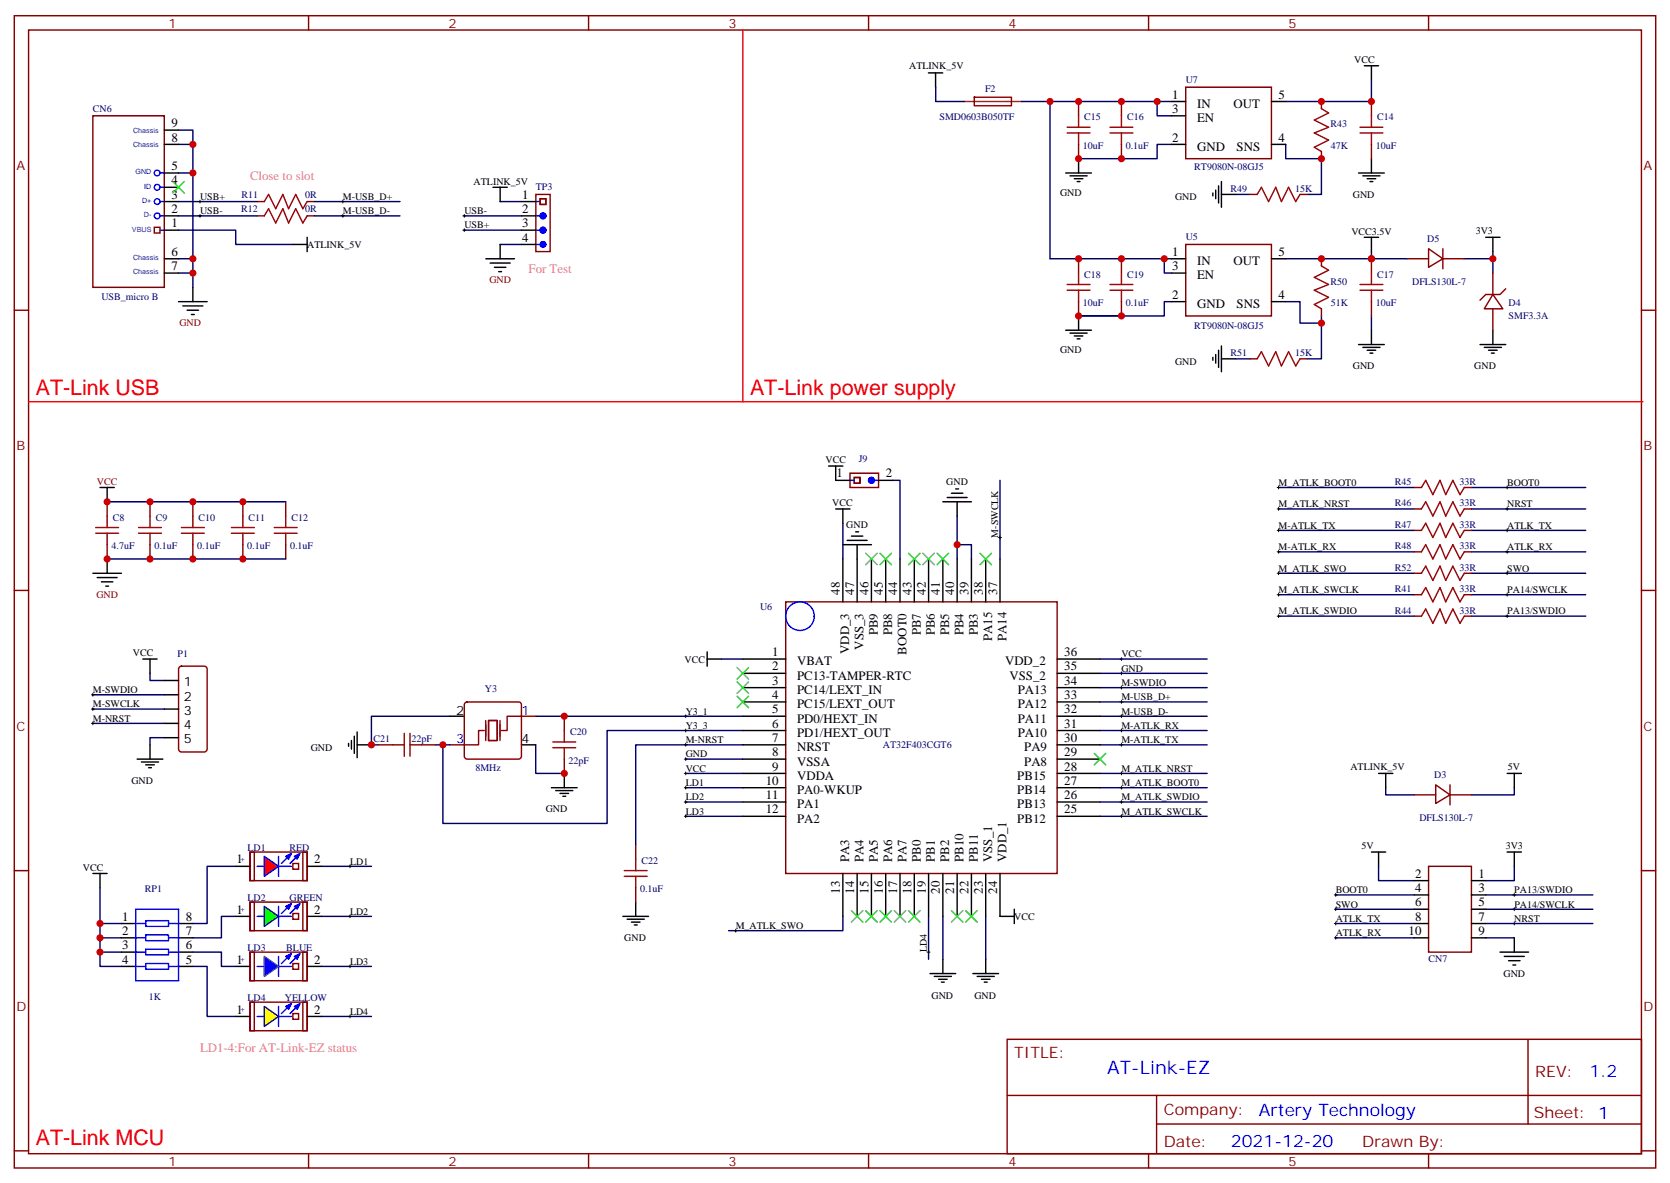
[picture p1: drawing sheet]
<svg xmlns="http://www.w3.org/2000/svg" width="412mm" height="292mm" viewBox="0 0 412 292" stroke-linecap="round" stroke-linejoin="round" font-family="sans-serif">
<g fill="none" stroke="#870000" stroke-width=".35">
<path d="M3.5 3.9h405.4v284.3h-405.4zM7.1 7.4h398.2v277.3h-398.2zM76.2 3.9v3.5M145.3 3.9v3.5M214.5 3.9v3.5M283.6 3.9v3.5M352.8 3.9v3.5M240.6 24h9.1l.1 2.1h-9.2zM266.3 25v3.6M266.3 35.6v3.6M276.9 25v3.6M276.9 35.6v3.6"/>
<path d="M326.3 25v1.8M326.3 37.4v1.8M338.7 25v3.6M338.7 35.6v3.6M63.5 53.3h1.8M63.5 49.7h1.8M75.8 53.3h1.8M75.8 49.7h1.8M308.7 48h1.7M321 48h1.8M3.5 76.6h3.6M266.3 63.9v3.5"/>
<path d="M266.3 74.4v3.6M276.9 63.9v3.5M276.9 74.4v3.6M326.3 63.9v1.7M326.3 76.2v1.8M338.7 63.9v3.5M338.7 74.4v3.6M347.5 63.9h5.3M352.8 61.4l3.5 2.5-3.5 2.1zM356.3 63.9h5.3M356.3 61.4v4.9M368.7 72.7l2.4 3.5h-4.6z"/>
<path d="M368.7 67.4v5.3M368.7 76.2v5.3M371.8 71.3l-1.4 1.4h-3.5l-1.4 1.4M405.3 76.6h3.6M308.7 88.5h1.7M321 88.5h1.8M26.5 123.8v3.6M26.5 134.4v3.5M37 123.8v3.6M37 134.4v3.5M47.6 123.8v3.6M47.6 134.4v3.5"/>
<path d="M60 123.8v3.6M60 134.4v3.5M70.6 123.8v3.6M70.6 134.4v3.5M349.2 136.2h1.8M349.2 130.9h1.8M349.2 125.6h1.8M349.2 120.3h1.8M361.6 136.2h1.8M361.6 130.9h1.8M361.6 125.6h1.8M361.6 120.3h1.8"/>
<path d="M3.5 145.7h3.6M349.2 152h1.8M349.2 146.8h1.8M349.2 141.5h1.8M361.6 152h1.8M361.6 146.8h1.8M361.6 141.5h1.8M405.3 145.7h3.6M44.3 164.6l.5-.2h5.6a.71 .71 0 0 1 .8 .7v19.8a.76 .76 0 0 1-.8 .7h-5.6a.76 .76 0 0 1-.7-.7v-19.8zM114.9 173.4l.5-.2h12.7a.71 .71 0 0 1 .7 .7v12.7a.76 .76 0 0 1-.7 .7h-12.7a.76 .76 0 0 1-.7-.7v-12.7zM128.8 176.7h3.5M139.3 176.7v3.6"/>
<path d="M93.5 183.8h3.5M104.1 183.8h3.5M111.1 183.8h3.6M139.3 187.3v3.6M349.2 196.1h5.3M354.5 193.7l3.6 2.4-3.6 2.2zM358.1 196.1h5.3M358.1 193.7v4.9M3.5 214.8h3.6M157 208.5v3.5M157 219.1v3.5M405.3 214.8h3.6"/>
<path d="M248.7 256.5h156.6v28.2h-156.6zM377.3 256.5v20.9M248.7 270.3h156.5M285.6 277.4h119.6M285.6 270.3v14.1M3.5 284h3.6M76.2 284.7v3.5M145.3 284.7v3.5M214.5 284.7v3.5M283.6 284.7v3.5M352.8 284.7v3.5M405.3 284h3.6"/>
</g>
<g fill="none" stroke="#006" stroke-width=".35">
<path d="M338.7 19.8v5.2h-21.2M44.1 35.6h3.5M44.1 32.1h3.5v38.8M231.1 21.5v3.5h7M252.2 25h7.1M285.8 25v3.6h3.5M289.3 25h-30v38.9h30M289.3 35.6h-3.5v3.6h-19.5M317.5 35.6v3.6h8.8v8.8h-3.5M44.1 56.8h14.1v3.5h14.1M44.1 53.3h19.4M44.1 49.7h19.4"/>
<path d="M44.1 42.7h3.5M77.6 53.3h21.2M77.6 49.7h21.2M114.7 56.8h14.1M114.7 53.3h14.1M123.5 49.7h5.3M305.2 48h3.5M44.1 63.9h3.5M44.1 67.4h3.5M123.5 60.3h5.3M287.5 63.9v3.5h1.8M289.3 74.4h-1.8v3.6h-21.2h10.6"/>
<path d="M317.5 74.4h3.5v5.3h5.3v-1.7M317.5 63.9h30M326.3 79.7v8.8h-3.5M338.7 62.1v1.8M338.7 78v3.5M361.6 63.9h7.1v3.5M368.7 62.1v1.8M305.2 88.5h3.5M220.5 118.5h1.7v19.4M246.9 118.5v19.4M26.5 137.9h44.1M26.5 123.8h44.1"/>
<path d="M208.1 129.1v8.8M236.4 134.4h3.5v3.5M236.4 127.4v10.5M315.7 136.2h33.5M315.7 130.9h33.5M315.7 125.6h33.5M315.7 120.3h33.5M363.4 136.2h28.2M363.4 130.9h28.2M363.4 125.6h28.2M363.4 120.3h28.2M315.7 152h33.5"/>
<path d="M315.7 146.8h33.5M315.7 141.5h33.5M363.4 152h28.2M363.4 146.8h28.2M363.4 141.5h28.2M22.9 178.5h17.7M22.9 175h17.7M22.9 171.4h17.7M37 166.2v1.7h3.6M111.1 176.7h-19.4v7.1h1.8M132.3 176.7h51.1M178.2 162.6h5.2"/>
<path d="M271.6 162.6h26.5M271.6 166.2h26.5M271.6 176.7h26.5M271.6 173.2h26.5M271.6 169.7h26.5M40.6 182h-3.6v1.8M132.3 183.8v7.1h7M169.3 197.9h14.1M169.3 194.4h14.1M169.3 190.9h14.1M169.3 187.3h14.1M183.4 180.3h-33.5v22.9h-40.5v-19.4"/>
<path d="M183.4 183.8h-26.4v24.7M271.6 183.8h26.5M271.6 180.3h26.5M271.6 197.9h26.5M271.6 194.4h26.5M271.6 190.9h26.5M342.2 194.4v1.7h7M373.9 194.4v1.7h-10.5M24.7 219.1v19.4h5.3M58.2 213.8h-7v14.1h-3.6M79.4 213.8h12.3M169.3 201.4h14.1"/>
<path d="M271.6 201.4h26.5M340.4 213.8v3.5h8.8M373.9 213.8v3.5h-7M24.7 231.4h5.3M24.7 227.9h5.3M24.7 234.9h5.3M47.6 238.5h3.6v12.3h7M47.6 234.9h7.1v3.6h3.5M58.2 226.1h-3.5v5.3h-7.1M79.4 238.5h12.3M79.4 226.1h12.3M208.1 226.1v3.6h-28.2"/>
<path d="M229.3 226.1v10.6M232.8 226.1v10.6M243.4 226.1v10.6M329.8 231.4h19.4M329.8 227.9h19.4M329.8 224.4h19.4M329.8 220.8h19.4M366.9 231.4h7M366.9 227.9h26.4M366.9 224.4h26.4M366.9 220.8h26.4M79.4 250.8h12.3"/>
</g>
<g fill="none" stroke="#000" stroke-width=".35">
<path d="M229.3 18h3.5M231 18v3.5M336.9 16.2h3.5M338.7 16.2v3.6M266.3 39.2v3.5M338.7 39.2v3.5M75.8 58.6v3.5M121.7 46.2h3.6M123.5 46.2v3.5M263.2 42.7h6.3M264.2 43.4h4.3M265.3 44.1h2.1"/>
<path d="M266 44.8h.7M299.5 47.6v.7M300.2 46.9v2.1M300.9 45.9v4.2M301.6 44.8v6.4M301.6 48h3.6M335.5 42.7h6.3M336.5 43.4h4.3M336.9 58.6h3.5M337.6 44.1h2.1M338.3 44.8h.7M338.7 58.6v3.5"/>
<path d="M366.9 58.6h3.5M368.7 58.6v3.5M44.1 74.4h7.1M45.2 75.5h4.9M46.2 76.6h2.8M47.3 77.6h.7M47.6 70.9v3.5M72.3 60.3h3.5M120 63.9h7M121 64.9h5M122.1 66h2.8M123.2 67h.7"/>
<path d="M123.5 60.3v3.6M266.3 78v3.5M263.2 81.5h6.3M264.2 82.2h4.3M265.3 82.9h2.1M266 83.6h.7M299.5 88.2v.7M300.2 87.5v2.1M300.9 86.4v4.3M301.6 88.5h3.6M301.6 85.4v6.3M335.5 85h6.3"/>
<path d="M336.5 85.7h4.3M337.6 86.4h2.1M338.3 87.1h.7M338.7 81.5v3.5M365.5 85h6.3M366.5 85.7h4.3M367.6 86.4h2.1M368.3 87.1h.7M368.7 81.5v3.5M204.6 115h3.5M206.4 115v3.5h3.5M217 118.5h3.5"/>
<path d="M24.7 120.3h3.5M26.5 120.3v3.5M26.5 137.9v3.6M232.8 123.8h7.1M233.9 122.8h4.9M234.9 121.7h2.9M236 120.6h.7M236.4 123.8v3.6M22.9 141.5h7.1M24 142.5h4.9M25 143.6h2.9M26.1 144.6h.7"/>
<path d="M35.3 162.6h3.5M37 162.6v3.6M40.6 167.9h3.5M40.6 171.4h3.5M40.6 175h3.5M40.6 178.5h3.5M111.1 176.7h3.6M33.9 187.3h6.3M34.9 188h4.3M36 188.7h2.1M36.7 189.4h.7M37 183.8v3.5"/>
<path d="M40.6 182h3.5M86.1 183.4v.7M86.8 182.7v2.2M87.5 181.7v4.2M88.2 183.8h3.5M88.2 180.6v6.4M128.8 183.8h3.5M136.2 194.4h6.3M137.2 195.1h4.3M138.3 195.8h2.1M139 196.5h.7M139.3 190.9v3.5"/>
<path d="M340.4 190.9h3.6M342.2 190.9v3.5M372.2 190.9h3.5M373.9 190.9v3.5M22.9 215.5h3.6M24.7 215.5v3.6M338.7 210.3h3.5M340.4 210.3v3.5M372.2 210.3h3.5M373.9 210.3v3.5M30 227.9h3.5M30 231.4h3.5"/>
<path d="M30 234.9h3.5M30 238.5h3.5M44.1 227.9h3.5M44.1 231.4h3.5M44.1 234.9h3.5M44.1 238.5h3.5M153.8 226.1h6.4M154.9 226.8h4.2M155.9 227.5h2.1M156.6 228.2h.7M157 222.6v3.5M232.8 236.7v3.5"/>
<path d="M243.4 236.7v3.5M246.9 226.1h3.6M250.5 224.4v3.5M370.4 234.9h7.1M371.5 236h4.9M372.5 237.1h2.9M373.6 238.1h.7M373.9 231.4v3.5M229.7 240.2h6.3M230.7 240.9h4.2M231.8 241.7h2.1M232.5 242.4h.7"/>
<path d="M240.2 240.2h6.4M241.3 240.9h4.2M242.4 241.7h2.1M243.1 242.4h.7"/>
</g>
<g fill="none" stroke="#000" stroke-width=".25">
<path d="M49 49.7h.7M49 53.3h.7M49.4 49.4v.7M49.4 52.9v.7M84.3 49.7h.7M84.3 53.3h.7M84.7 49.4v.7M84.7 52.9v.7M114.3 53.3h.7M114.3 56.8h.7M114.7 52.9v.7M114.7 56.4v.8"/>
<path d="M315.7 119.9v.7M372.2 119.9v.7M246.6 132.6h.7M246.9 132.3v.7M315.4 120.3h.7M315.4 130.9h.7M315.4 136.2h.7M315.4 125.6h.7M315.7 125.2v.7M315.7 130.5v.7M315.7 135.8v.7M371.8 120.3h.7"/>
<path d="M371.8 130.9h.7M371.8 136.2h.7M371.8 125.6h.7M372.2 125.2v.7M372.2 130.5v.7M372.2 135.8v.7M315.4 152h.7M315.4 146.8h.7M315.4 141.5h.7M315.7 141.1v.7M315.7 146.4v.7M315.7 151.7v.7"/>
<path d="M371.8 152h.7M371.8 146.8h.7M371.8 141.5h.7M372.2 141.1v.7M372.2 146.4v.7M372.2 151.7v.7M22.6 175h.7M22.6 171.4h.7M22.6 178.5h.7M22.9 171.1v.7M22.9 174.6v.7M22.9 178.2v.7"/>
<path d="M169 176.7h.7M169.3 176.4v.7M169.3 179.9v.7M276.6 166.2h.7M276.6 162.6h.7M276.6 176.7h.7M276.6 173.2h.7M276.6 169.7h.7M276.9 162.3v.7M276.9 165.8v.7M276.9 169.3v.7M276.9 172.9v.7"/>
<path d="M276.9 176.4v.7M276.9 179.9v.7M169 180.3h.7M169 187.3h.7M169 190.9h.7M169 183.8h.7M169 197.9h.7M169 194.4h.7M169.3 183.4v.7M169.3 187v.7M169.3 190.5v.7M169.3 194v.7"/>
<path d="M169.3 197.6v.7M276.6 180.3h.7M276.6 190.9h.7M276.6 183.8h.7M276.6 197.9h.7M276.6 194.4h.7M276.9 183.4v.7M276.9 190.5v.7M276.9 194v.7M276.9 197.6v.7M86.1 213.8h.7M86.4 213.4v.7"/>
<path d="M169 201.4h.7M169.3 201.1v.7M276.6 201.4h.7M276.9 201.1v.7M86.1 226.1h.7M86.1 238.5h.7M86.4 225.8v.7M86.4 238.1v.7M181.3 229.7h.7M181.7 229.3v.7M229 234.9h.7M229.3 234.6v.7"/>
<path d="M329.5 224.4h.7M329.5 227.9h.7M329.5 231.4h.7M329.5 220.8h.7M329.8 220.5v.7M329.8 224v.7M329.8 227.5v.7M329.8 231.1v.7M373.6 224.4h.7M373.6 227.9h.7M373.6 220.8h.7M373.9 220.5v.7"/>
<path d="M373.9 224v.7M373.9 227.5v.7M86.1 250.8h.7M86.4 250.5v.7"/>
</g>
<g fill="none" stroke="#a10000" stroke-width=".35">
<path d="M263.5 31.4h5.7M263.5 32.8h5.7M266.3 28.6v2.8M266.3 32.8v2.8M274.1 31.4h5.7M274.1 32.8h5.7M276.9 28.6v2.8M276.9 32.8v2.8M326.3 26.8l1.8 1.1-3.5 1.7 3.5 1.8-3.5 1.4 3.5 1.8-3.5 1.7 1.7 1.1M335.8 31.4h5.7M335.8 32.8h5.7M338.7 28.6v2.8"/>
<path d="M338.7 32.8v2.8M65.3 53.3l1-1.8 1.8 3.5 1.7-3.5 1.5 3.5 1.7-3.5 1.8 3.5 1-1.7M65.3 49.7l1-1.7 1.8 3.5 1.7-3.5 1.5 3.5 1.7-3.5 1.8 3.5 1-1.8M310.4 48l1.1-1.8 1.8 3.5 1.7-3.5 1.4 3.5 1.8-3.5 1.8 3.5 1-1.7M263.5 70.2h5.7M263.5 71.6h5.7M266.3 67.4v2.8M266.3 71.6v2.8M274.1 70.2h5.7M274.1 71.6h5.7M276.9 67.4v2.8M276.9 71.6v2.8"/>
<path d="M326.3 65.6l1.8 1.1-3.5 1.7 3.5 1.8-3.5 1.4 3.5 1.8-3.5 1.7 1.7 1.1M335.8 70.2h5.7M335.8 71.6h5.7M338.7 67.4v2.8M338.7 71.6v2.8M310.4 88.5l1.1-1.7 1.8 3.5 1.7-3.5 1.4 3.5 1.8-3.5 1.8 3.5 1-1.8M23.6 130.2h5.7M23.6 131.6h5.7M26.5 127.4v2.8M26.5 131.6v2.8M34.2 130.2h5.7M34.2 131.6h5.7"/>
<path d="M37 127.4v2.8M37 131.6v2.8M44.8 130.2h5.6M44.8 131.6h5.6M47.6 127.4v2.8M47.6 131.6v2.8M57.1 130.2h5.7M57.1 131.6h5.7M60 127.4v2.8M60 131.6v2.8M67.7 130.2h5.7M67.7 131.6h5.7"/>
<path d="M70.6 127.4v2.8M70.6 131.6v2.8M351 136.2l1.1-1.8 1.7 3.5 1.8-3.5 1.4 3.5 1.8-3.5 1.7 3.5 1.1-1.7M351 130.9l1.1-1.8 1.7 3.5 1.8-3.5 1.4 3.5 1.8-3.5 1.7 3.5 1.1-1.7M351 125.6l1.1-1.8 1.7 3.6 1.8-3.6 1.4 3.6 1.8-3.6 1.7 3.6 1.1-1.8M351 120.3l1.1-1.8 1.7 3.6 1.8-3.6 1.4 3.6 1.8-3.6 1.7 3.6 1.1-1.8M351 152l1.1-1.7 1.7 3.5 1.8-3.5 1.4 3.5 1.8-3.5 1.7 3.5 1.1-1.8M351 146.8l1.1-1.8 1.7 3.5 1.8-3.5 1.4 3.5 1.8-3.5 1.7 3.5 1.1-1.7M351 141.5l1.1-1.8 1.7 3.5 1.8-3.5 1.4 3.5 1.8-3.5 1.7 3.5 1.1-1.7M97 183.8h2.8M99.8 181v5.6M101.2 183.8h2.9"/>
<path d="M101.2 181v5.6M136.5 183.1h5.7M136.5 184.5h5.7M139.3 180.3v2.8M139.3 184.5v2.8M154.2 214.8h5.6M154.2 216.3h5.6M157 212v2.8M157 216.3v2.8"/>
</g>
<path d="M119.9 177.8v4.9M120.6 177.8h2.2v4.9h-2.2zM123.5 177.8v4.9M128.8 176.7h-3.6v3.6h-1.4M119.6 180.3h-1.4v3.5h-3.5" fill="none" stroke="#870012" stroke-width=".35"/>
<path d="M209.9 116.8h7.1v3.5h-7.1zM211 117.8h1.4v1.4h-1.4z" fill="none" stroke="#800000" stroke-width=".35"/>
<g fill="none" stroke="#00f" stroke-width=".35">
<path d="M209.9 118.5h1.1M215.9 118.5h1.1M63.5 213.8h1.8M68.8 211.3v5M68.8 213.8h3.2M33.5 224.4h10.6v17.6h-10.6zM33.5 227.9h2.5M33.5 231.4h2.5M33.5 234.9h2.5M33.5 238.5h2.5M36 227.2h5.6v1.4h-5.6zM36 230.7h5.6v1.4h-5.6z"/>
<path d="M36 234.2h5.6v1.5h-5.6zM36 237.8h5.6v1.4h-5.6zM41.6 227.9h2.5M41.6 231.4h2.5M41.6 234.9h2.5M41.6 238.5h2.5"/>
<circle cx="215.2" cy="118.5" r=".71"/>
</g>
<circle cx="215.2" cy="118.5" r=".71" fill="#00f" stroke="#00f" stroke-width=".35"/>
<path d="M238.1 25h14.1" fill="none" stroke="#8c2424" stroke-width=".35"/>
<path d="M65.3 211.3l3.5 2.5-3.5 2.5z" fill="#f00" stroke="#00f" stroke-width=".35"/>
<g fill="#00f" stroke="#00f" stroke-width=".35">
<path d="M72.7 211.3l1.4-.7-.7 1.4z"/>
<path d="M70.6 211.3l1.4-.7-.7 1.4z"/>
</g>
<path d="M71.6 211l-2.1 2.1M73.7 211l-2.1 2.1M63.5 226.1h1.8M68.8 223.7v4.9M68.8 226.1h3.2" fill="none" stroke="#00f" stroke-width=".35"/>
<path d="M61.7 210.3h14.1v7h-14.1zM61.7 210.3h1.1v7h-1.1zM72.3 213.1h1.4v1.4h-1.4zM74.8 210.3h1v7h-1z" fill="none" stroke="#800000" stroke-width=".35"/>
<path d="M58.2 213.8h3.5M75.8 213.8h3.6" fill="none" stroke="#000" stroke-width=".35"/>
<path d="M65.3 223.7l3.5 2.4-3.5 2.5z" fill="#0f0" stroke="#0000bf" stroke-width=".35"/>
<g fill="#00f" stroke="#00f" stroke-width=".35">
<path d="M72.7 223.7l1.4-.7-.7 1.4z"/>
<path d="M70.6 223.7l1.4-.7-.7 1.4z"/>
</g>
<path d="M71.6 223.3l-2.1 2.1M73.7 223.3l-2.1 2.1M63.5 250.8h1.8M68.8 248.4v4.9M68.8 250.8h3.2" fill="none" stroke="#00f" stroke-width=".35"/>
<path d="M61.7 222.6h14.1v7.1h-14.1zM61.7 222.6h1.1v7.1h-1.1zM72.3 225.4h1.4v1.4h-1.4zM74.8 222.6h1v7.1h-1z" fill="none" stroke="#800000" stroke-width=".35"/>
<path d="M58.2 226.1h3.5M75.8 226.1h3.6" fill="none" stroke="#000" stroke-width=".35"/>
<path d="M65.3 248.4l3.5 2.4-3.5 2.5z" fill="#ff0" stroke="#0000bf" stroke-width=".35"/>
<g fill="#00f" stroke="#00f" stroke-width=".35">
<path d="M72.7 248.4l1.4-.8-.7 1.5z"/>
<path d="M70.6 248.4l1.4-.8-.7 1.5z"/>
<circle cx="134.1" cy="60.3" r=".71"/>
<circle cx="134.1" cy="53.3" r=".71"/>
<circle cx="134.1" cy="56.8" r=".71"/>
</g>
<g fill="none" stroke="#00f" stroke-width=".35">
<path d="M39.5 42.7h1.1M39.5 46.2h1.1M39.5 49.7h1.1M39.5 53.3h1.1M39.5 56.8h1.1M132.3 49.7h1.1M132.3 53.3h1.1M132.3 56.8h1.1M132.3 60.3h1.1M63.5 238.5h1.8M68.8 236v4.9M68.8 238.5h3.2"/>
<path d="M71.6 248l-2.1 2.1M73.7 248l-2.1 2.1"/>
<circle cx="38.8" cy="49.7" r=".71"/>
<circle cx="38.8" cy="42.7" r=".71"/>
<circle cx="38.8" cy="53.3" r=".71"/>
<circle cx="38.8" cy="46.2" r=".71"/>
<circle cx="134.1" cy="53.3" r=".71"/>
<circle cx="134.1" cy="56.8" r=".71"/>
<circle cx="197.6" cy="152" r="3.5"/>
</g>
<path d="M22.9 28.6h17.7v42.3h-17.7zM292.8 21.5h21.2v17.7h-21.2zM38.1 56.1h1.4v1.4h-1.4zM132.3 48h3.6v14.1h-3.6zM133.4 49h1.4v1.4h-1.4zM292.8 60.3h21.2v17.7h-21.2zM194 148.5h67.1v67h-67.1zM352.8 213.8h10.6v21.1h-10.6zM61.7 247.3h14.1v7.1h-14.1zM61.7 247.3h1.1v7.1h-1.1zM72.3 250.1h1.4v1.4h-1.4zM74.8 247.3h1v7.1h-1z" fill="none" stroke="#800000" stroke-width=".35"/>
<g fill="none" stroke="#000" stroke-width=".35">
<path d="M40.6 35.6h3.5M40.6 32.1h3.5M289.3 35.6h3.5M289.3 25h3.5M289.3 28.6h3.5M314 35.6h3.5M314 25h3.5M40.6 56.8h3.5M40.6 53.3h3.5M40.6 49.7h3.5M40.6 42.7h3.5M40.6 46.2h3.5"/>
<path d="M128.8 56.8h3.5M128.8 53.3h3.5M128.8 49.7h3.5M40.6 63.9h3.5M40.6 67.4h3.5M128.8 60.3h3.5M289.3 63.9h3.5M289.3 67.4h3.5M289.3 74.4h3.5M314 63.9h3.5M314 74.4h3.5M208.1 137.9v10.6"/>
<path d="M211.7 137.9v10.6M215.2 137.9v10.6M218.7 137.9v10.6M222.2 137.9v10.6M225.8 137.9v10.6M229.3 137.9v10.6M232.8 137.9v10.6M236.4 137.9v10.6M239.9 137.9v10.6M243.4 137.9v10.6M246.9 137.9v10.6M183.4 162.6h10.6"/>
<path d="M183.4 166.2h10.6M183.4 169.7h10.6M183.4 173.2h10.6M183.4 176.7h10.6M261.1 162.6h10.5M261.1 166.2h10.5M261.1 169.7h10.5M261.1 173.2h10.5M261.1 176.7h10.5M183.4 180.3h10.6M183.4 183.8h10.6M183.4 187.3h10.6"/>
<path d="M183.4 190.9h10.6M183.4 194.4h10.6M183.4 197.9h10.6M261.1 180.3h10.5M261.1 183.8h10.5M261.1 187.3h10.5M261.1 190.9h10.5M261.1 194.4h10.5M261.1 197.9h10.5M183.4 201.4h10.6M208.1 215.5v10.6M211.7 215.5v10.6"/>
<path d="M215.2 215.5v10.6M218.7 215.5v10.6M222.2 215.5v10.6M225.8 215.5v10.6M229.3 215.5v10.6M232.8 215.5v10.6M236.4 215.5v10.6M239.9 215.5v10.6M243.4 215.5v10.6M246.9 215.5v10.6M261.1 201.4h10.5M349.2 217.3h3.6"/>
<path d="M363.4 217.3h3.5M349.2 220.8h3.6M349.2 224.4h3.6M349.2 227.9h3.6M349.2 231.4h3.6M363.4 220.8h3.5M363.4 224.4h3.5M363.4 227.9h3.5M363.4 231.4h3.5M58.2 250.8h3.5M75.8 250.8h3.6"/>
</g>
<path d="M65.3 236l3.5 2.5-3.5 2.4z" fill="#00f" stroke="#1254cc" stroke-width=".35"/>
<g fill="#00f" stroke="#00f" stroke-width=".35">
<path d="M72.7 236l1.4-.7-.7 1.4z"/>
<path d="M70.6 236l1.4-.7-.7 1.4z"/>
</g>
<path d="M71.6 235.7l-2.1 2.1M73.7 235.7l-2.1 2.1" fill="none" stroke="#00f" stroke-width=".35"/>
<path d="M61.7 234.9h14.1v7.1h-14.1zM61.7 234.9h1.1v7.1h-1.1zM72.3 237.8h1.4v1.4h-1.4zM74.8 234.9h1v7.1h-1z" fill="none" stroke="#800000" stroke-width=".35"/>
<path d="M206.4 125.6h3.5M208.1 134.4h7.1M208.1 125.6v3.5M209.2 133.3h4.9M210.3 132.3h2.8M211.3 131.2h.7M211.7 134.4v3.5M174.6 162.6h3.6M174.6 160.9v3.5M58.2 238.5h3.5M75.8 238.5h3.6" fill="none" stroke="#000" stroke-width=".35"/>
<path d="M183.4 7.4v91.7M7.1 99.1h398.6" fill="none" stroke="#f00" stroke-width=".35"/>
<g fill="none" stroke="#3c3" stroke-width=".35">
<path d="M42.7 44.8l2.8 2.8M45.5 44.8l-2.8 2.8M213.8 136.5l2.8 2.8M216.6 136.5l-2.8 2.8M217.3 136.5l2.8 2.8M220.1 136.5l-2.8 2.8M224.4 136.5l2.8 2.8M227.2 136.5l-2.8 2.8M227.9 136.5l2.8 2.8M230.7 136.5l-2.8 2.8M231.4 136.5l2.8 2.8M234.2 136.5l-2.8 2.8"/>
<path d="M242 136.5l2.8 2.8M244.8 136.5l-2.8 2.8M182 168.3l2.9 2.8M182 164.7l2.9 2.9M182 171.8l2.9 2.8M184.9 168.3l-2.9 2.8M184.9 164.7l-2.9 2.9M184.9 171.8l-2.9 2.8M270.2 185.9l2.8 2.8M273 185.9l-2.8 2.8M210.3 224.7l2.8 2.8M213.1 224.7l-2.8 2.8"/>
<path d="M213.8 224.7l2.8 2.8M216.6 224.7l-2.8 2.8M217.3 224.7l2.8 2.8M220.1 224.7l-2.8 2.8M220.8 224.7l2.9 2.8M223.7 224.7l-2.9 2.8M224.4 224.7l2.8 2.8M227.2 224.7l-2.8 2.8M234.9 224.7l2.9 2.8M237.8 224.7l-2.9 2.8M238.5 224.7l2.8 2.8M241.3 224.7l-2.8 2.8"/>
</g>
<path d="M107.6 183.8h3.5" fill="none" stroke="#006" stroke-width=".35"/>
<g fill="#c00">
<circle cx="368.7" cy="63.9" r=".88"/>
<circle cx="338.7" cy="63.9" r=".88"/>
<circle cx="91.7" cy="183.8" r=".88"/>
<circle cx="139.3" cy="190.9" r=".88"/>
<circle cx="139.3" cy="176.7" r=".88"/>
<circle cx="236.4" cy="134.4" r=".88"/>
<circle cx="24.7" cy="227.9" r=".88"/>
<circle cx="24.7" cy="231.4" r=".88"/>
<circle cx="24.7" cy="234.9" r=".88"/>
<circle cx="259.3" cy="25" r=".88"/>
<circle cx="326.3" cy="79.7" r=".88"/>
<circle cx="326.3" cy="63.9" r=".88"/>
<circle cx="266.3" cy="78" r=".88"/>
<circle cx="266.3" cy="63.9" r=".88"/>
<circle cx="266.3" cy="25" r=".88"/>
<circle cx="276.9" cy="63.9" r=".88"/>
<circle cx="276.9" cy="78" r=".88"/>
<circle cx="287.5" cy="63.9" r=".88"/>
<circle cx="326.3" cy="39.2" r=".88"/>
<circle cx="326.3" cy="25" r=".88"/>
<circle cx="338.7" cy="25" r=".88"/>
<circle cx="276.9" cy="39.2" r=".88"/>
<circle cx="276.9" cy="25" r=".88"/>
<circle cx="266.3" cy="39.2" r=".88"/>
<circle cx="60" cy="137.9" r=".88"/>
<circle cx="60" cy="123.8" r=".88"/>
<circle cx="47.6" cy="137.9" r=".88"/>
<circle cx="47.6" cy="123.8" r=".88"/>
<circle cx="37" cy="137.9" r=".88"/>
<circle cx="37" cy="123.8" r=".88"/>
<circle cx="26.5" cy="137.9" r=".88"/>
<circle cx="26.5" cy="123.8" r=".88"/>
<circle cx="285.8" cy="25" r=".88"/>
<circle cx="47.6" cy="35.6" r=".88"/>
<circle cx="47.6" cy="42.7" r=".88"/>
<circle cx="47.6" cy="67.4" r=".88"/>
<circle cx="47.6" cy="63.9" r=".88"/>
<circle cx="109.4" cy="183.8" r=".88"/>
</g>
<g font-size="5.3" fill="#f00">
<text x="8.8" y="97.4">AT-Link USB</text>
<text x="185.2" y="97.4">AT-Link power supply</text>
<text x="8.8" y="282.6">AT-Link MCU</text>
</g>
<text font-size="4.6" fill="#00f" x="273.4" y="264.9">AT-Link-EZ</text>
<g font-size="4.2" fill="#00f">
<text x="392.5" y="265.7">1.2</text>
<text x="310.9" y="275.3">Artery Technology</text>
<text x="304" y="283.1">2021-12-20</text>
</g>
<g font-size="3.9" fill="#800">
<text x="250.5" y="261.1">TITLE:</text>
<text x="379.1" y="265.7">REV:</text>
<text x="287.4" y="275.3">Company:</text>
<text x="378.7" y="275.9">Sheet: 1</text>
<text x="287.4" y="282.9">Date:</text>
<text x="336.4" y="283">Drawn By:</text>
</g>
<g font-size="3.2" fill="#800">
<text x="41.6" y="6.9">1</text>
<text x="110.8" y="6.9">2</text>
<text x="179.9" y="6.9">3</text>
<text x="249.1" y="6.9">4</text>
<text x="318.2" y="6.9">5</text>
<text x="4.1" y="42">A</text>
<text x="405.9" y="42">A</text>
<text x="4.1" y="111.1">B</text>
<text x="405.9" y="111.1">B</text>
<text x="4.1" y="180.3">C</text>
<text x="405.9" y="180.3">C</text>
<text x="4.1" y="249.4">D</text>
<text x="405.9" y="249.4">D</text>
<text x="41.6" y="287.7">1</text>
<text x="110.8" y="287.7">2</text>
<text x="179.9" y="287.7">3</text>
<text x="249.1" y="287.7">4</text>
<text x="318.2" y="287.7">5</text>
</g>
<g font-size="3.2">
<text x="289.5" y="24.3">1</text>
<text x="289.5" y="27.9">3</text>
<text x="295.6" y="26.6">IN</text>
<text x="304.6" y="26.6">OUT</text>
<text x="315.7" y="24.3">5</text>
<text x="42.3" y="34.9">8</text>
<text x="42.3" y="31.4">9</text>
<text x="289.5" y="34.9">2</text>
<text x="295.6" y="30.2">EN</text>
<text x="315.7" y="34.9">4</text>
<text x="42.3" y="42">5</text>
<text x="295.6" y="37.2">GND</text>
<text x="305.4" y="37.2">SNS</text>
<text x="42.3" y="45.5">4</text>
<text x="42.3" y="52.6">2</text>
<text x="42.3" y="49">3</text>
<text x="129" y="49">1</text>
<text x="129" y="52.6">2</text>
<text x="42.3" y="56.1">1</text>
<text x="129" y="56.1">3</text>
<text x="129" y="59.6">4</text>
<text x="42.3" y="63.1">6</text>
<text x="289.5" y="63.1">1</text>
<text x="295.6" y="65.4">IN</text>
<text x="304.6" y="65.4">OUT</text>
<text x="315.7" y="63.1">5</text>
<text x="42.3" y="66.7">7</text>
<text x="289.5" y="66.7">3</text>
<text x="295.6" y="69">EN</text>
<text x="289.5" y="73.7">2</text>
<text x="295.6" y="76">GND</text>
<text x="305.4" y="76">SNS</text>
<text x="315.7" y="73.7">4</text>
<text x="206.6" y="117.8">1</text>
<text x="218.7" y="117.8">2</text>
<text x="207.4" y="146.8" transform="rotate(-90 207.4 146.8)">48</text>
<text x="211" y="146.8" transform="rotate(-90 211 146.8)">47</text>
<text x="214.5" y="146.8" transform="rotate(-90 214.5 146.8)">46</text>
<text x="218" y="146.8" transform="rotate(-90 218 146.8)">45</text>
<text x="221.5" y="146.8" transform="rotate(-90 221.5 146.8)">44</text>
<text x="225.1" y="146.8" transform="rotate(-90 225.1 146.8)">43</text>
<text x="228.6" y="146.8" transform="rotate(-90 228.6 146.8)">42</text>
<text x="232.1" y="146.8" transform="rotate(-90 232.1 146.8)">41</text>
<text x="235.7" y="146.8" transform="rotate(-90 235.7 146.8)">40</text>
<text x="239.2" y="146.8" transform="rotate(-90 239.2 146.8)">39</text>
<text x="242.7" y="146.8" transform="rotate(-90 242.7 146.8)">38</text>
<text x="246.2" y="146.8" transform="rotate(-90 246.2 146.8)">37</text>
<text x="190.7" y="161.9">1</text>
<text x="209.7" y="161.4" transform="rotate(-90 209.7 161.4)">VDD_3</text>
<text x="213.3" y="160.3" transform="rotate(-90 213.3 160.3)">VSS_3</text>
<text x="216.8" y="156.8" transform="rotate(-90 216.8 156.8)">PB9</text>
<text x="220.3" y="156.8" transform="rotate(-90 220.3 156.8)">PB8</text>
<text x="223.8" y="161.5" transform="rotate(-90 223.8 161.5)">BOOT0</text>
<text x="227.4" y="156.8" transform="rotate(-90 227.4 156.8)">PB7</text>
<text x="230.9" y="156.8" transform="rotate(-90 230.9 156.8)">PB6</text>
<text x="234.4" y="156.8" transform="rotate(-90 234.4 156.8)">PB5</text>
<text x="237.9" y="156.8" transform="rotate(-90 237.9 156.8)">PB4</text>
<text x="241.5" y="156.8" transform="rotate(-90 241.5 156.8)">PB3</text>
<text x="245" y="158.2" transform="rotate(-90 245 158.2)">PA15</text>
<text x="248.5" y="158.2" transform="rotate(-90 248.5 158.2)">PA14</text>
<text x="262.8" y="161.9">36</text>
<text x="190.7" y="165.5">2</text>
<text x="196.8" y="164.2">VBAT</text>
<text x="196.8" y="167.7">PC13-TAMPER-RTC</text>
<text x="248.2" y="164.2">VDD_2</text>
<text x="249.3" y="167.7">VSS_2</text>
<text x="262.8" y="165.5">35</text>
<text x="45.4" y="169.3">1</text>
<text x="45.4" y="172.9">2</text>
<text x="190.7" y="169">3</text>
<text x="190.7" y="172.5">4</text>
<text x="196.8" y="171.3">PC14/LEXT_IN</text>
<text x="251.3" y="171.3">PA13</text>
<text x="262.8" y="169">34</text>
<text x="262.8" y="172.5">33</text>
<text x="45.4" y="176.4">3</text>
<text x="45.4" y="179.9">4</text>
<text x="112.6" y="176.4">2</text>
<text x="190.7" y="176">5</text>
<text x="190.7" y="179.6">6</text>
<text x="196.8" y="174.8">PC15/LEXT_OUT</text>
<text x="196.8" y="178.3">PD0/HEXT_IN</text>
<text x="251.3" y="174.8">PA12</text>
<text x="251.3" y="178.3">PA11</text>
<text x="262.8" y="176">32</text>
<text x="262.8" y="179.6">31</text>
<text x="45.4" y="183.4">5</text>
<text x="128.8" y="183.4">4</text>
<text x="190.7" y="183.1">7</text>
<text x="196.8" y="181.9">PD1/HEXT_OUT</text>
<text x="196.8" y="185.4">NRST</text>
<text x="251.3" y="181.9">PA10</text>
<text x="252.9" y="185.4">PA9</text>
<text x="262.8" y="183.1">30</text>
<text x="190.7" y="186.6">8</text>
<text x="190.7" y="190.1">9</text>
<text x="196.8" y="188.9">VSSA</text>
<text x="252.9" y="188.9">PA8</text>
<text x="262.8" y="190.1">28</text>
<text x="262.8" y="186.6">29</text>
<text x="189.1" y="193.7">10</text>
<text x="189.1" y="197.2">11</text>
<text x="196.8" y="192.4">VDDA</text>
<text x="196.8" y="196">PA0-WKUP</text>
<text x="251.2" y="192.4">PB15</text>
<text x="251.2" y="196">PB14</text>
<text x="262.8" y="193.7">27</text>
<text x="262.8" y="197.2">26</text>
<text x="189.1" y="200.7">12</text>
<text x="196.8" y="199.5">PA1</text>
<text x="196.8" y="203">PA2</text>
<text x="251.2" y="199.5">PB13</text>
<text x="251.2" y="203">PB12</text>
<text x="262.8" y="200.7">25</text>
<text x="58.4" y="213.1">1</text>
<text x="77.6" y="213.1">2</text>
<text x="209.7" y="212.7" transform="rotate(-90 209.7 212.7)">PA3</text>
<text x="213.3" y="212.7" transform="rotate(-90 213.3 212.7)">PA4</text>
<text x="216.8" y="212.7" transform="rotate(-90 216.8 212.7)">PA5</text>
<text x="220.3" y="212.7" transform="rotate(-90 220.3 212.7)">PA6</text>
<text x="223.8" y="212.7" transform="rotate(-90 223.8 212.7)">PA7</text>
<text x="227.4" y="212.7" transform="rotate(-90 227.4 212.7)">PB0</text>
<text x="230.9" y="212.7" transform="rotate(-90 230.9 212.7)">PB1</text>
<text x="234.4" y="212.7" transform="rotate(-90 234.4 212.7)">PB2</text>
<text x="237.9" y="212.7" transform="rotate(-90 237.9 212.7)">PB10</text>
<text x="241.5" y="212.7" transform="rotate(-90 241.5 212.7)">PB11</text>
<text x="245" y="212.7" transform="rotate(-90 245 212.7)">VSS_1</text>
<text x="248.5" y="212.7" transform="rotate(-90 248.5 212.7)">VDD_1</text>
<text x="207.4" y="220.5" transform="rotate(-90 207.4 220.5)">13</text>
<text x="211" y="220.5" transform="rotate(-90 211 220.5)">14</text>
<text x="214.5" y="220.5" transform="rotate(-90 214.5 220.5)">15</text>
<text x="218" y="220.5" transform="rotate(-90 218 220.5)">16</text>
<text x="221.5" y="220.5" transform="rotate(-90 221.5 220.5)">17</text>
<text x="225.1" y="220.5" transform="rotate(-90 225.1 220.5)">18</text>
<text x="228.6" y="220.5" transform="rotate(-90 228.6 220.5)">19</text>
<text x="232.1" y="220.5" transform="rotate(-90 232.1 220.5)">20</text>
<text x="235.7" y="220.5" transform="rotate(-90 235.7 220.5)">21</text>
<text x="239.2" y="220.5" transform="rotate(-90 239.2 220.5)">22</text>
<text x="242.7" y="220.5" transform="rotate(-90 242.7 220.5)">23</text>
<text x="246.2" y="220.5" transform="rotate(-90 246.2 220.5)">24</text>
<text x="349.4" y="216.6">2</text>
<text x="349.4" y="220.1">4</text>
<text x="365.1" y="216.6">1</text>
<text x="365.1" y="220.1">3</text>
<text x="30.2" y="227.2">1</text>
<text x="45.9" y="227.2">8</text>
<text x="58.4" y="225.4">1</text>
<text x="77.6" y="225.4">2</text>
<text x="349.4" y="223.7">6</text>
<text x="349.4" y="227.2">8</text>
<text x="365.1" y="223.7">5</text>
<text x="365.1" y="227.2">7</text>
<text x="30.2" y="230.7">2</text>
<text x="45.9" y="230.7">7</text>
<text x="347.8" y="230.7">10</text>
<text x="365.1" y="230.7">9</text>
<text x="30.2" y="234.2">3</text>
<text x="30.2" y="237.8">4</text>
<text x="45.9" y="234.2">6</text>
<text x="45.9" y="237.8">5</text>
<text x="58.4" y="237.8">1</text>
<text x="77.6" y="237.8">2</text>
<text x="58.4" y="250.1">1</text>
<text x="77.6" y="250.1">2</text>
</g>
<g font-size="3.2" fill="#f0f">
<text x="61.7" y="44.4">Close to slot</text>
<text x="130.5" y="67.4">For Test</text>
<text x="49.4" y="259.6">LD1-4:For AT-Link-EZ status</text>
</g>
<g font-size="3.2" fill="#00f">
<text x="128.8" y="176.4">1</text>
<text x="112.6" y="183.4">3</text>
</g>
<g font-size="2.5">
<text x="224.5" y="17.1">ATLINK_5V</text>
<text x="334.4" y="15.5">VCC</text>
<text x="117" y="45.6">ATLINK_5V</text>
<text x="49.4" y="52.8">USB-</text>
<text x="49.4" y="49.3">USB+</text>
<text x="84.7" y="49.3">M-USB_D+</text>
<text x="84.7" y="52.8">M-USB_D-</text>
<text x="114.7" y="52.8">USB-</text>
<text x="261.8" y="48.3">GND</text>
<text x="290.2" y="49.4">GND</text>
<text x="334.1" y="48.8">GND</text>
<text x="114.7" y="56.4">USB+</text>
<text x="333.7" y="57.9">VCC3.5V</text>
<text x="364.4" y="57.9">3V3</text>
<text x="75.8" y="61.3">ATLINK_5V</text>
<text x="261.8" y="87.1">GND</text>
<text x="290.2" y="90">GND</text>
<text x="334.1" y="91.1">GND</text>
<text x="364.1" y="91.1">GND</text>
<text x="203.9" y="114.4">VCC</text>
<text x="233.7" y="119.7">GND</text>
<text x="315.7" y="119.9">M_ATLK_BOOT0</text>
<text x="372.2" y="119.9">BOOT0</text>
<text x="205.5" y="124.8">VCC</text>
<text x="315.7" y="125.2">M_ATLK_NRST</text>
<text x="372.2" y="125.2">NRST</text>
<text x="209" y="130.2">GND</text>
<text x="315.7" y="130.5">M-ATLK_TX</text>
<text x="372.2" y="130.5">ATLK_TX</text>
<text x="246.5" y="132.6" transform="rotate(-90 246.5 132.6)">M-SWCLK</text>
<text x="315.7" y="135.7">M-ATLK_RX</text>
<text x="372.2" y="135.7">ATLK_RX</text>
<text x="315.7" y="141">M_ATLK_SWO</text>
<text x="372.2" y="141">SWO</text>
<text x="315.7" y="146.3">M_ATLK_SWCLK</text>
<text x="372.2" y="146.3">PA14/SWCLK</text>
<text x="315.7" y="151.6">M_ATLK_SWDIO</text>
<text x="372.2" y="151.6">PA13/SWDIO</text>
<text x="32.8" y="161.9">VCC</text>
<text x="169" y="163.5">VCC</text>
<text x="276.9" y="165.7">GND</text>
<text x="276.9" y="162.2">VCC</text>
<text x="22.9" y="171">M-SWDIO</text>
<text x="276.9" y="172.8">M-USB_D+</text>
<text x="276.9" y="169.3">M-SWDIO</text>
<text x="22.9" y="174.6">M-SWCLK</text>
<text x="22.9" y="178.1">M-NRST</text>
<text x="169.3" y="179.8">Y3_3</text>
<text x="169.3" y="176.3">Y3_1</text>
<text x="276.9" y="176.3">M-USB_D-</text>
<text x="276.9" y="179.8">M-ATLK_RX</text>
<text x="76.7" y="185.2">GND</text>
<text x="169.3" y="183.4">M-NRST</text>
<text x="276.9" y="183.4">M-ATLK_TX</text>
<text x="169.3" y="186.9">GND</text>
<text x="169.3" y="190.4">VCC</text>
<text x="276.9" y="190.4">M_ATLK_NRST</text>
<text x="333.5" y="190">ATLINK_5V</text>
<text x="372.3" y="190">5V</text>
<text x="32.5" y="193.4">GND</text>
<text x="169.3" y="194">LD1</text>
<text x="169.3" y="197.5">LD2</text>
<text x="276.9" y="197.5">M_ATLK_SWDIO</text>
<text x="276.9" y="194">M_ATLK_BOOT0</text>
<text x="134.8" y="200.5">GND</text>
<text x="169.3" y="201">LD3</text>
<text x="276.9" y="201">M_ATLK_SWCLK</text>
<text x="336.2" y="209.5">5V</text>
<text x="371.8" y="209.6">3V3</text>
<text x="20.5" y="214.8">VCC</text>
<text x="86.5" y="213.4">LD1</text>
<text x="329.8" y="220.4">BOOT0</text>
<text x="373.9" y="220.4">PA13/SWDIO</text>
<text x="86.4" y="225.7">LD2</text>
<text x="250.5" y="227.1">VCC</text>
<text x="329.8" y="223.9">SWO</text>
<text x="329.8" y="227.5">ATLK_TX</text>
<text x="373.9" y="227.5">NRST</text>
<text x="374" y="223.9">PA14/SWCLK</text>
<text x="154.2" y="232.3">GND</text>
<text x="181.7" y="229.2">M_ATLK_SWO</text>
<text x="329.8" y="231">ATLK_RX</text>
<text x="86.4" y="238.1">LD3</text>
<text x="228.9" y="234.9" transform="rotate(-90 228.9 234.9)">LD4</text>
<text x="371.3" y="241">GND</text>
<text x="86.4" y="250.4">LD4</text>
<text x="230" y="246.4">GND</text>
<text x="240.6" y="246.4">GND</text>
</g>
<g font-size="2.5" fill="#000080">
<text x="243.3" y="22.7">F2</text>
<text x="292.8" y="20.5">U7</text>
<text x="22.9" y="27.5">CN6</text>
<text x="232" y="29.7">SMD0603B050TF</text>
<text x="267.8" y="29.7">C15</text>
<text x="278.4" y="29.7">C16</text>
<text x="340.1" y="29.7">C14</text>
<text x="328.6" y="31.5">R43</text>
<text x="267.4" y="36.7">10uF</text>
<text x="278" y="36.7">0.1uF</text>
<text x="294.9" y="42">RT9080N-08GJ5</text>
<text x="328.7" y="36.7">47K</text>
<text x="339.7" y="36.7">10uF</text>
<text x="132.3" y="46.9">TP3</text>
<text x="303.9" y="47.3">R49</text>
<text x="319.8" y="47.3">15K</text>
<text x="59.6" y="52.3">R12</text>
<text x="59.6" y="48.8">R11</text>
<text x="75.4" y="52.3">0R</text>
<text x="75.4" y="48.8">0R</text>
<text x="292.8" y="59.3">U5</text>
<text x="352.4" y="59.7">D5</text>
<text x="267.8" y="68.5">C18</text>
<text x="278.4" y="68.5">C19</text>
<text x="328.6" y="70.3">R50</text>
<text x="340.1" y="68.5">C17</text>
<text x="348.7" y="70.3">DFLS130L-7</text>
<text x="25" y="74.1">USB_micro B</text>
<text x="267.4" y="75.6">10uF</text>
<text x="278" y="75.6">0.1uF</text>
<text x="328.7" y="75.6">51K</text>
<text x="339.7" y="75.6">10uF</text>
<text x="372.5" y="75.6">D4</text>
<text x="294.9" y="81.1">RT9080N-08GJ5</text>
<text x="372.5" y="78.8">SMF3.3A</text>
<text x="303.9" y="87.9">R51</text>
<text x="319.8" y="87.9">15K</text>
<text x="212" y="114">J9</text>
<text x="344.5" y="119.6">R45</text>
<text x="360.4" y="119.6">33R</text>
<text x="344.5" y="124.9">R46</text>
<text x="360.4" y="124.9">33R</text>
<text x="27.9" y="128.5">C8</text>
<text x="38.5" y="128.5">C9</text>
<text x="49" y="128.5">C10</text>
<text x="61.4" y="128.5">C11</text>
<text x="72" y="128.5">C12</text>
<text x="344.5" y="130.2">R47</text>
<text x="360.4" y="130.2">33R</text>
<text x="27.5" y="135.5">4.7uF</text>
<text x="38.1" y="135.5">0.1uF</text>
<text x="48.7" y="135.5">0.1uF</text>
<text x="61.1" y="135.5">0.1uF</text>
<text x="71.6" y="135.5">0.1uF</text>
<text x="344.5" y="135.5">R48</text>
<text x="360.4" y="135.5">33R</text>
<text x="344.5" y="140.8">R52</text>
<text x="360.4" y="140.8">33R</text>
<text x="344.5" y="146.1">R41</text>
<text x="360.4" y="146.1">33R</text>
<text x="187.7" y="150.6">U6</text>
<text x="344.5" y="151.4">R44</text>
<text x="360.4" y="151.4">33R</text>
<text x="43.8" y="162">P1</text>
<text x="119.7" y="170.8">Y3</text>
<text x="92.2" y="183.2">C21</text>
<text x="101.6" y="183.2">22pF</text>
<text x="140.8" y="181.4">C20</text>
<text x="218" y="184.5">AT32F403CGT6</text>
<text x="117.4" y="190.2">8MHz</text>
<text x="140.4" y="188.4">22pF</text>
<text x="354.2" y="192">D3</text>
<text x="350.5" y="202.6">DFLS130L-7</text>
<text x="61.1" y="209.9">LD1</text>
<text x="71.5" y="209.9">RED</text>
<text x="158.4" y="213.1">C22</text>
<text x="35.8" y="220.2">RP1</text>
<text x="158.1" y="220.2">0.1uF</text>
<text x="61.1" y="222.3">LD2</text>
<text x="71.5" y="222.3">GREEN</text>
<text x="61.1" y="234.6">LD3</text>
<text x="70.7" y="234.6">BLUE</text>
<text x="352.8" y="237.4">CN7</text>
<text x="36.7" y="246.7">1K</text>
<text x="61.1" y="247">LD4</text>
<text x="70.3" y="247">YELLOW</text>
</g>
<g font-size="2.5" fill="#800000">
<text x="120.8" y="69.9">GND</text>
<text x="44.3" y="80.5">GND</text>
<text x="23.9" y="119.7">VCC</text>
<text x="23.8" y="147.5">GND</text>
</g>
<g font-size="2.1" fill="#00f">
<text x="59.3" y="212.7">+</text>
<text x="59.3" y="225.1">+</text>
<text x="59.3" y="237.4">+</text>
<text x="59.3" y="249.8">+</text>
</g>
<g font-size="1.8" fill="#00f">
<text x="32.9" y="32.8">Chassis</text>
<text x="32.9" y="36.3">Chassis</text>
<text x="33.5" y="43">GND</text>
<text x="35.6" y="46.6">ID</text>
<text x="35.1" y="50.1">D+</text>
<text x="35.5" y="53.6">D-</text>
<text x="32.6" y="57.2">VBUS</text>
<text x="32.9" y="64.2">Chassis</text>
<text x="32.9" y="67.7">Chassis</text>
</g>
</svg>
